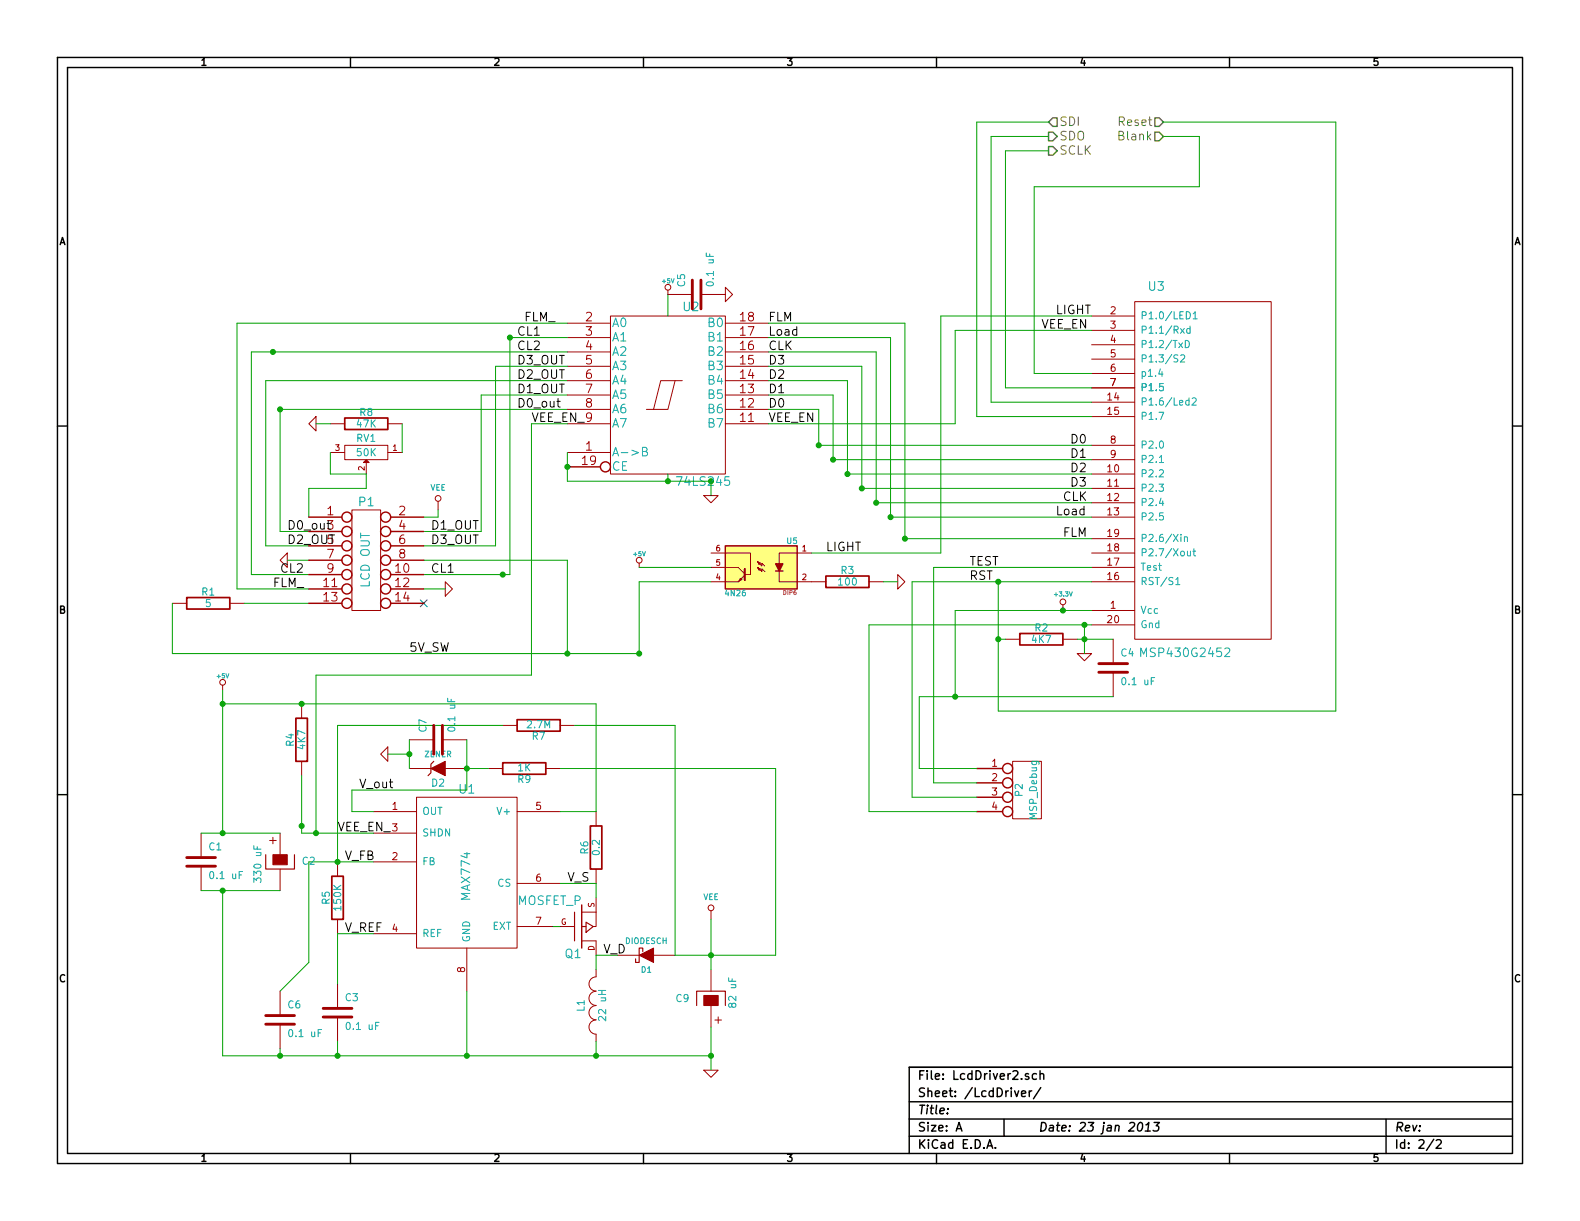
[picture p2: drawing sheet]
<svg xmlns="http://www.w3.org/2000/svg" width="279mm" height="216mm" viewBox="0 0 279 216" stroke-linecap="round" stroke-linejoin="round" font-family="sans-serif">
<g fill="none" stroke="#000" stroke-width=".25">
<path d="M10.2 10.2h259v195.5h-259zM11.9 11.9h255.6v192.1h-255.6zM62 10.2v1.7M113.8 10.2v1.7M165.6 10.2v1.7M217.4 10.2v1.7M10.2 75.3h1.7M267.5 75.3h1.7M10.2 140.5h1.7M267.5 140.5h1.7M160.8 194.8h106.7M160.8 197.9h106.7"/>
<path d="M167.6 196v.2M169.1 200l.5-1.5 .5 1.5M169.2 199.6h.8M177.5 197.9v3M179.4 192.9l.4 1 .3-1M180.6 193.4l.8-.1-.1-.3-.4-.1-.3 .2 .1 .7h.6M181.9 189.9l-.4-.1-.2 .3 .1 .2 .5 .1v.4h-.6M182 192.9v1M182.4 192.9l-.2 .1-.2 .2M183.3 189.9a.48 .48 0 0 0-.7 .1v.7l.3 .2 .4-.1M183.9 190l.1-.1a.36 .36 0 0 1 .6 .2v.8M183.9 189.3v1.6"/>
<path d="M184 192.3l-1.2 2M201.4 198.6l.4-.1a.88 .88 0 0 1-.4 1.5l-.2-.3a1.19 1.19 0 0 1 .2-1.1zM202.5 200h.9M202.6 198.9l.5-.4-.1 1.5M204.1 198.5h.9l-.6 .6h.4l.1 .3-.2 .5-.6 .1-.2-.1M245.1 197.9v6.1M267.5 188.7h-106.7v15.3M62 204v1.7M113.8 204v1.7M160.8 200.9h106.7M165.6 204v1.7M174.5 203l.5-1.5 .5 1.5"/>
<path d="M174.7 202.6h.7M176 202.9v.1M217.4 204v1.7M253.5 201.4l-1.3 2M254 201.7l.2-.2h.4l.2 .2 .1 .3-.1 .2-.9 .8h1"/>
</g>
<g fill="none" stroke="#a00000" stroke-width=".18">
<path d="M100.3 57.2h7.6M100.3 59.7h7.6M107.9 55.9h20.4v27.9h-20.4zM118.1 51.3v.8h4.3M124 52.1h4.3M128.3 50.8l1.2 1.3-1.2 1.2zM128.3 57.2h7.6M128.3 59.7h7.6M193 55.9h7.7M193 58.4h7.7M200.7 53.3h24.1v59.7h-24.1zM54.6 74.9l1.3-1.2v2.5z"/>
<path d="M58.4 74.9h2.6M61 78.7h7.6v2.6h-7.6zM68.6 74.9h2.5M100.3 62.2h7.6M100.3 64.8h7.6M100.3 67.3h7.6M100.3 69.9h7.6M100.3 72.4h7.6M100.3 74.9h7.6M119.4 67.3l-1.3 5.1h-2.5M120.6 67.3h-3.8l-1.2 5.1h-1.3M128.3 62.2h7.6"/>
<path d="M128.3 64.8h7.6M128.3 67.3h7.6M128.3 69.9h7.6M128.3 72.4h7.6M128.3 74.9h7.6M193 61h7.7M193 63.5h7.7M193 66h7.7M193 68.6h7.7M193 78.7h7.7M193 71.1h7.7M193 73.7h7.7"/>
<path d="M49.5 99.1l1.3-1.3v2.5zM58.4 80h2.6M62.2 90.2h5.1v17.8h-5.1zM64.8 81.8v2M68.6 80h2.5M77.5 88.6v1.6M100.3 80h7.6M113 99.6v.7M124.5 87.6h2.5l-1.3 1.3zM125.7 97.8h7v3.8h-1M134 99.3l.7 .8v-.5l.6 .5M134 99.3l.5 .3-.3 .2z"/>
<path d="M143.5 97.8h-5.7v1.9M193 81.3h7.7M193 83.8h7.7M193 86.4h7.7M193 88.9h7.7M193 91.4h7.7M193 97.8h7.7M193 95.3h7.7M30.5 106.7h2.5M40.6 106.7h2.6M78.7 102.9l1.3 1.2-1.3 1.3zM125.7 100.3h2.6"/>
<path d="M128.4 100.3h2.2l1.1 1.2M130.9 102.2l.3 .3-.5 .2zM131.7 101.7l-1.1 1.2h-4.9M134 100.3l.2 .5 .3-.2-.5-.3 .7 .8v-.5l.6 .5M137.8 101v1.9h8.2M153.7 102.9h2.5M158.7 101.6l1.3 1.3-1.3 1.2zM177.8 113h2.5M188 106.9v1.1M188 113h2.5M190.5 115.6h2.5l-1.2 1.2zM193 108h7.7"/>
<path d="M193 110.5h7.7M193 102.9h7.7M193 100.3h7.7M196.8 113v4.3M196.8 118.9v4.3M39.4 121.2v.7M53.3 124.5v2.5M53.3 134.6v2.6M68.6 132.1v2.5l-1.3-1.2zM72.4 135.9h3.8M72.4 130.8h4.3M78.2 130.8h4.3"/>
<path d="M78.7 135.9h3.8M86.4 135.9h2.5M88.9 128.3h2.5M96.5 135.9h2.6M99.1 128.3h2.5M179.1 134.6h5v10.2h-5zM35.6 147.3v4.3M35.6 153.2v4.3M49.5 147.3v3.8M49.5 153.7v3.8M59.7 152.4v2.5M66 143.5h7.7"/>
<path d="M66 152.4h7.7M66 147.3h7.7M73.7 141h17.7v26.6h-17.7zM91.4 143.5h7.7M91.4 156.2h7.7M105.4 143.5v2.6M105.4 153.7v2.5M105.4 158.8v2.5M49.5 175.3v4.3M59.7 162.6v2.5M59.7 174v4.3M59.7 179.8v4.4"/>
<path d="M66 165.1h7.7M82.5 167.6v7.7M91.4 163.8h10.2M102.9 166.4h2.5v2.5M102.9 161.3h2.5M105.4 161.3v2.5h-.5M105.4 177.8a1.27 1.27 0 0 0-1.3 1.3 1.27 1.27 0 0 0 1.3 1.2 1.26 1.26 0 0 0-1.3 1.3 1.26 1.26 0 0 0 1.3 1.3M105.4 171.5v1.2a1.27 1.27 0 0 0-1.3 1.3 1.27 1.27 0 0 0 1.3 1.3 1.26 1.26 0 0 0-1.3 1.2 1.26 1.26 0 0 0 1.3 1.3M109.2 168.9h3.8M115.6 168.9h3.8M125.7 161v1.6M125.7 171.5v3.8"/>
<path d="M125.7 177.8v3.8M49.5 181.1v4.3M105.4 182.9v1.3M124.5 189.2h2.5l-1.3 1.3z"/>
<circle cx="118.1" cy="50.8" r=".51"/>
<circle cx="77.5" cy="88.1" r=".51"/>
<circle cx="113" cy="99.1" r=".51"/>
<circle cx="188" cy="106.4" r=".51"/>
<circle cx="39.4" cy="120.7" r=".51"/>
<circle cx="125.7" cy="160.5" r=".51"/>
</g>
<g fill="none" stroke="#00a0a0" stroke-width=".18">
<path d="M210.4 58.1h-.3l-.2 .2 .1 .6h.4M210.4 57.7v1.2M211 55.5l.4-.4v1.3M211 56.4h.7M113.6 79.8h.5l.3-.1v-.3l-.1-.2-.7-.1v1.5h.6l.3-.3a.41 .41 0 0 0-.4-.5M208.8 62.9l.5-.2 .2 .4-.8 .9h.8M209.6 60.2a.64 .64 0 0 1 .7 .6 .64 .64 0 0 1-.7 .7zM210.8 70.5l.5-.1 .2 .3-.8 .9h.8M205 81.8h.7M208.8 94.5v.1M209.4 95l.2-.1 .3 .1 .1 .8M209.4 94.9v.9"/>
<path d="M210 97.5v.7l.3 .1 .2-.1M210.5 97.5v.8M210.9 97.5h.5M211.1 97v1.1l.3 .2M207.9 102.5l.4-.4v1.3M207.9 103.4h.7M216.6 114.7l.2-.1h.4l.2 .1 .1 .3-.1 .2-.9 .9h1"/>
</g>
<g fill="none" stroke="#00a000" stroke-width=".18">
<path d="M185.4 21.6h-12.7v52.1h20.3M185.4 24.1h-10.1v47h17.7M185.4 26.7h-7.6v41.9h15.2M205.7 21.6h30.5v104.1h-59.7v-22.8M205.7 24.1h6.4v8.9h-29.2v33h10.1M100.3 57.2h-58.4v46.9h12.7M100.3 59.7h-10.1v41.9h-15.3M118.1 52.1v3.8M135.9 57.2h24.1v38.1h33M135.9 59.7h21.6v31.7h35.5M193 55.9h-26.6v41.9h-22.9M193 58.4h-24.1v16.5h-33"/>
<path d="M55.9 74.9h2.5M71.1 74.9v5.1M100.3 67.3h-53.3v29.2h7.6M100.3 64.8h-12.7v31.7h-12.7M100.3 72.4h-50.8v21.6h5.1M100.3 69.9h-15.2v24.1h-10.2M100.3 62.2h-55.9v39.4h10.2M100.3 74.9h-6.3v44.5h-38.1v27.9M135.9 67.3h14v16.5h43.1M135.9 69.9h11.4v11.4h45.7M135.9 72.4h8.9v6.3h48.2M135.9 64.8h16.5v21.6h40.6"/>
<path d="M135.9 62.2h19v26.7h38.1M50.8 99.1h3.8M58.4 80v3.8h6.4v2.6h-10.2v5M74.9 99.1h25.4v16.5M77.5 90.2v1.2h-2.6M100.3 80v5.1h25.4v2.5M118.1 83.8v1.3M43.2 106.7h11.4M74.9 104.1h3.8M113 100.3h12.7M125.7 102.9h-12.7v12.7h-82.5v-8.9M156.2 102.9h2.5"/>
<path d="M176.5 113h1.3M190.5 113h6.3M191.8 110.5v5.1M193 102.9h-31.7v38.1h11.4M193 108h-24.1v15.2M193 110.5h-39.3v33h19M193 100.3h-27.9v38.1h7.6M39.4 124.5h66v19h-6.3M39.4 121.9v25.4M53.3 137.2v10.1h12.7M68.6 133.4h3.8M72.4 130.8v5.1"/>
<path d="M82.5 130.8v8.9h-20.3v3.8h3.8M82.5 135.9h3.9M88.9 128.3h-29.2v24.1M101.6 128.3h17.8v40.6h17.8v-33h-38.1M196.8 123.2h-34.2v12.7h10.1M35.6 147.3h13.9M35.6 157.5h13.9M39.4 157.5v29.2h86.3M66 152.4h-11.4v17.8l-5.1 5.1M99.1 156.2h6.3v2.6M66 165.1h-6.3v8.9M82.5 175.3v11.4"/>
<path d="M97.8 163.8h1.3M109.2 168.9h-3.8v2.6M125.7 162.6v8.9M49.5 185.4v1.3M59.7 184.2v2.5M105.4 184.2v2.5M125.7 181.6v7.6"/>
</g>
<path d="M74.3 106.1l1.2 1.2M75.5 106.1l-1.2 1.2" fill="none" stroke="#0000c0" stroke-width=".18"/>
<path d="M61 73.9h7.6v2h-7.6zM33 105.7h7.6v2h-7.6zM146 101.9h7.7v2h-7.7zM180.3 112h7.7v2h-7.7zM52.3 127h2.1v7.6h-2.1zM88.9 134.9h7.6v2h-7.6zM91.4 127.3h7.7v2h-7.7zM58.7 154.9h2v7.7h-2zM104.4 146.1h2v7.6h-2z" fill="none" stroke="#a00000" stroke-width=".3"/>
<g fill="#a00000" stroke="#a00000" stroke-width=".18">
<path d="M64.8 81.3l.5 .5h-1z"/>
<path d="M124.5 176h2.5v1.8h-2.5z"/>
<path d="M113 168.9l2.6-1.3v2.6z"/>
<path d="M48.3 151.1h2.5v1.8h-2.5z"/>
<path d="M76.2 135.9l2.5-1.3v2.6z"/>
</g>
<g fill="none" stroke="#a00000" stroke-width=".25">
<path d="M54.6 91.4h5.9M54.6 94h5.9M54.6 96.5h5.9M54.6 99.1h5.9M69.1 91.4h5.8M69.1 94h5.8M69.1 96.5h5.8M69.1 99.1h5.8M100.3 82.6h5.9M128.3 96.5h12.7v7.6h-12.7zM54.6 101.6h5.9M54.6 104.1h5.9"/>
<path d="M54.6 106.7h5.9M69.1 101.6h5.8M69.1 104.1h5.8M69.1 106.7h5.8M137.2 101h1.2M172.7 135.9h4.6M172.7 138.4h4.6M172.7 141h4.6M172.7 143.5h4.6M102.9 160v7.6"/>
<circle cx="61.3" cy="94" r=".89"/>
<circle cx="61.3" cy="99.1" r=".89"/>
<circle cx="61.3" cy="91.4" r=".89"/>
<circle cx="61.3" cy="96.5" r=".89"/>
<circle cx="68.2" cy="99.1" r=".89"/>
<circle cx="68.2" cy="96.5" r=".89"/>
<circle cx="68.2" cy="94" r=".89"/>
<circle cx="68.2" cy="91.4" r=".89"/>
<circle cx="107.1" cy="82.5" r=".89"/>
<circle cx="61.3" cy="106.7" r=".89"/>
<circle cx="61.3" cy="101.6" r=".89"/>
<circle cx="61.3" cy="104.1" r=".89"/>
<circle cx="68.2" cy="106.7" r=".89"/>
<circle cx="68.2" cy="101.6" r=".89"/>
<circle cx="68.2" cy="104.1" r=".89"/>
<circle cx="178.2" cy="135.9" r=".89"/>
<circle cx="178.2" cy="138.4" r=".89"/>
<circle cx="178.2" cy="141" r=".89"/>
<circle cx="178.2" cy="143.5" r=".89"/>
</g>
<g fill="#00a000" stroke="#00a000" stroke-width=".25">
<circle cx="191.8" cy="113" r=".41"/>
<circle cx="176.5" cy="113" r=".41"/>
<circle cx="88.9" cy="101.6" r=".41"/>
<circle cx="100.3" cy="115.6" r=".41"/>
<circle cx="113" cy="115.6" r=".41"/>
<circle cx="125.7" cy="168.9" r=".41"/>
<circle cx="125.7" cy="186.7" r=".41"/>
<circle cx="105.4" cy="186.7" r=".41"/>
<circle cx="39.4" cy="147.3" r=".41"/>
<circle cx="39.4" cy="157.5" r=".41"/>
<circle cx="82.5" cy="186.7" r=".41"/>
<circle cx="59.7" cy="186.7" r=".41"/>
<circle cx="39.4" cy="124.5" r=".41"/>
<circle cx="55.9" cy="147.3" r=".41"/>
<circle cx="48.3" cy="62.2" r=".41"/>
<circle cx="53.3" cy="124.5" r=".41"/>
<circle cx="53.3" cy="146.1" r=".41"/>
<circle cx="188" cy="108" r=".41"/>
<circle cx="168.9" cy="123.2" r=".41"/>
<circle cx="191.8" cy="110.5" r=".41"/>
<circle cx="176.5" cy="102.9" r=".41"/>
<circle cx="49.5" cy="72.4" r=".41"/>
<circle cx="90.2" cy="59.7" r=".41"/>
<circle cx="160" cy="95.3" r=".41"/>
<circle cx="157.5" cy="91.4" r=".41"/>
<circle cx="154.9" cy="88.9" r=".41"/>
<circle cx="152.4" cy="86.4" r=".41"/>
<circle cx="149.9" cy="83.8" r=".41"/>
<circle cx="147.3" cy="81.3" r=".41"/>
<circle cx="144.8" cy="78.7" r=".41"/>
<circle cx="59.7" cy="152.4" r=".41"/>
<circle cx="49.5" cy="186.7" r=".41"/>
<circle cx="72.4" cy="133.4" r=".41"/>
<circle cx="82.5" cy="135.9" r=".41"/>
<circle cx="100.3" cy="82.6" r=".41"/>
<circle cx="118.1" cy="85.1" r=".41"/>
</g>
<path d="M128.3 96.5h12.7v7.6h-12.7z" fill="#ffff80" stroke="#ffff80" stroke-width=".25"/>
<path d="M131.7 100.6v2" fill="none" stroke="#a00000" stroke-width=".36"/>
<path d="M137.2 99.7h1.2l-.6 1.3z" fill="#a00000" stroke="#a00000" stroke-width=".25"/>
<path d="M185.4 23.4h.8l.7 .7-.7 .8h-.8zM185.4 25.9h.8l.7 .8-.7 .7h-.8zM186.2 20.8h.7v1.6h-.7l-.8-.8zM204.2 20.8h.8l.7 .8-.7 .8h-.8zM204.2 23.4h.8l.7 .7-.7 .8h-.8z" fill="none" stroke="#808000" stroke-width=".25"/>
<path d="M76.7 134.6l-.5 .5v1.6l-.5 .5M47 151.1v2.6h5.1v-2.6M101.6 161.3v5.1M102.9 163.8h.7M103.6 163.1l1.3 .7-1.3 1zM113.7 168.3v-.7h-.7v2.6h-.6v-.7M123.2 177.8v-2.5h5.1v2.5" fill="none" stroke="#a00000" stroke-width=".2"/>
<path d="M98.5 71h.6M98.7 70.5v1.3l.4 .2" fill="none" stroke="#000" stroke-width=".18"/>
<path d="M122.4 49.5v5.1M124 49.5v5.1M194.3 118.9h5.1M194.3 117.3h5.1M76.7 128.3v5.1M78.2 128.3v5.1M33 153.2h5.1M33 151.6h5.1M47 179.6h5.1M57.1 179.8h5.1M57.1 178.3h5.1M47 181.1h5.1" fill="none" stroke="#a00000" stroke-width=".51"/>
<g font-size="2.1" fill="#808000">
<text x="187.4" y="22.4">SDI</text>
<text x="198" y="22.4">Reset</text>
<text x="187.4" y="24.9">SDO</text>
<text x="187.4" y="27.4">SCLK</text>
<text x="198" y="24.9">Blank</text>
</g>
<g font-size="2.1" fill="#00a0a0">
<text x="203.1" y="51.5">U3</text>
<text x="108.2" y="57.9">A0</text>
<text x="120.8" y="55.1">U2</text>
<text x="125.3" y="57.9">B0</text>
<text x="108.2" y="60.5">A1</text>
<text x="108.2" y="63">A2</text>
<text x="108.2" y="65.5">A3</text>
<text x="125.3" y="65.5">B3</text>
<text x="125.3" y="63">B2</text>
<text x="125.3" y="60.5">B1</text>
<text x="108.2" y="68.1">A4</text>
<text x="108.2" y="70.6">A5</text>
<text x="125.3" y="70.6">B5</text>
<text x="125.3" y="68.1">B4</text>
<text x="108.2" y="73.2">A6</text>
<text x="108.2" y="75.7">A7</text>
<text x="125.3" y="75.7">B7</text>
<text x="125.3" y="73.2">B6</text>
<text x="108.2" y="80.8">A-&gt;B</text>
<text x="108.2" y="83.3">CE</text>
<text x="63.5" y="89.6">P1</text>
<text x="120" y="86">74LS245</text>
<text x="65.5" y="103.7" transform="rotate(-90 65.5 103.7)">LCD OUT</text>
<text x="202.3" y="116.3">MSP430G2452</text>
<text x="81.2" y="140.4">U1</text>
<text x="83.2" y="159.1" transform="rotate(-90 83.2 159.1)">MAX774</text>
<text x="91.5" y="160.1">MOSFET_P</text>
<text x="99.9" y="169.5">Q1</text>
</g>
<g font-size="2.1">
<text x="91.4" y="59.4">CL1</text>
<text x="92.7" y="56.9">FLM_</text>
<text x="135.9" y="59.4">Load</text>
<text x="135.9" y="56.9">FLM</text>
<text x="184.1" y="58.2">VEE_EN</text>
<text x="186.7" y="55.6">LIGHT</text>
<text x="91.4" y="62">CL2</text>
<text x="91.4" y="64.5">D3_OUT</text>
<text x="135.9" y="64.5">D3</text>
<text x="135.9" y="62">CLK</text>
<text x="91.4" y="69.6">D1_OUT</text>
<text x="91.4" y="67.1">D2_OUT</text>
<text x="135.9" y="69.6">D1</text>
<text x="135.9" y="67.1">D2</text>
<text x="91.4" y="72.1">D0_out</text>
<text x="94" y="74.7">VEE_EN_9</text>
<text x="135.9" y="72.1">D0</text>
<text x="135.9" y="74.7">VEE_EN</text>
<text x="189.2" y="78.5">D0</text>
<text x="189.2" y="81">D1</text>
<text x="189.2" y="83.6">D2</text>
<text x="188" y="88.6">CLK</text>
<text x="189.2" y="86.1">D3</text>
<text x="50.8" y="93.7">D0_out3</text>
<text x="76.2" y="93.7">D1_OUT</text>
<text x="186.7" y="91.2">Load</text>
<text x="188" y="95">FLM</text>
<text x="49.5" y="101.3">CL2</text>
<text x="50.8" y="96.3">D2_OUT</text>
<text x="57.8" y="96.3">5</text>
<text x="76.2" y="96.3">D3_OUT</text>
<text x="76.2" y="101.3">CL1</text>
<text x="146" y="97.5">LIGHT</text>
<text x="171.4" y="100.1">TEST</text>
<text x="48.3" y="103.9">FLM_</text>
<text x="171.4" y="102.6">RST</text>
<text x="72.4" y="115.3">5V_SW</text>
<text x="63.5" y="139.4">V_out</text>
<text x="59.7" y="147.1">VEE_EN_</text>
<text x="61" y="152.1">V_FB</text>
<text x="100.3" y="156">V_S</text>
<text x="61" y="164.8">V_REF</text>
<text x="106.7" y="168.7">V_D</text>
<text x="162.3" y="191">File: LcdDriver2.sch</text>
<text x="162.3" y="197.1">Title:</text>
<text x="162.3" y="194.1">Sheet: /LcdDriver/</text>
<text x="162.3" y="203.2">KiCad E.D.A.</text>
<text x="162.3" y="200.2">Size: A</text>
<text x="183.6" y="200.2">Date: 23 jan 2013</text>
<text x="246.6" y="200.2">Rev:</text>
<text x="246.6" y="203.2">Id: 2/2</text>
</g>
<g font-size="2.1" fill="#a00000">
<text x="103.6" y="56.9">2</text>
<text x="103.6" y="59.4">3</text>
<text x="130.9" y="59.4">17</text>
<text x="130.9" y="56.9">18</text>
<text x="103.6" y="62">4</text>
<text x="103.6" y="64.5">5</text>
<text x="130.9" y="64.5">15</text>
<text x="130.9" y="62">16</text>
<text x="103.6" y="67.1">6</text>
<text x="103.6" y="69.6">7</text>
<text x="130.9" y="69.6">13</text>
<text x="130.9" y="67.1">14</text>
<text x="103.6" y="72.1">8</text>
<text x="130.9" y="74.7">11</text>
<text x="130.9" y="72.1">12</text>
<text x="103" y="82.3">19</text>
<text x="103.6" y="79.8">1</text>
<text x="57.8" y="91.2">1</text>
<text x="70.5" y="91.2">2</text>
<text x="70.5" y="93.7">4</text>
<text x="57.8" y="98.8">7</text>
<text x="57.8" y="101.3">9</text>
<text x="70" y="101.3">10</text>
<text x="70.5" y="96.3">6</text>
<text x="70.5" y="98.8">8</text>
<text x="57.3" y="103.9">11</text>
<text x="57.3" y="106.4">13</text>
<text x="70" y="103.9">12</text>
<text x="70" y="106.4">14</text>
<text x="47.7" y="149.4">+</text>
<text x="126.4" y="181.1">+</text>
</g>
<g font-size="1.8">
<text x="35.6" y="11.7">1</text>
<text x="87.4" y="11.7">2</text>
<text x="139.2" y="11.7">3</text>
<text x="191" y="11.7">4</text>
<text x="242.8" y="11.7">5</text>
<text x="10.4" y="43.4">A</text>
<text x="267.7" y="43.4">A</text>
<text x="10.4" y="108.6">B</text>
<text x="267.7" y="108.6">B</text>
<text x="10.4" y="173.7">C</text>
<text x="267.7" y="173.7">C</text>
<text x="35.6" y="205.5">1</text>
<text x="87.4" y="205.5">2</text>
<text x="139.2" y="205.5">3</text>
<text x="191" y="205.5">4</text>
<text x="242.8" y="205.5">5</text>
</g>
<g font-size="1.8" fill="#00a0a0">
<text x="121.2" y="50.7" transform="rotate(-90 121.2 50.7)">C5</text>
<text x="126.3" y="50.2" transform="rotate(-90 126.3 50.2)">0.1 uF</text>
<text x="201.7" y="56.5">P1.0/LED1</text>
<text x="201.7" y="59.1">P1.1/Rxd</text>
<text x="201.7" y="61.6">P1.2/TxD</text>
<text x="201.7" y="64.1">P1.3/S2</text>
<text x="201.7" y="66.7">p1.4</text>
<text x="201.7" y="69.2">P1.5</text>
<text x="201.7" y="71.8">P1.6/Led2</text>
<text x="63.1" y="75.6">47K</text>
<text x="63.7" y="73.6">R8</text>
<text x="201.7" y="74.3">P1.7</text>
<text x="63" y="78.2">RV1</text>
<text x="63.1" y="80.7">50K</text>
<text x="201.7" y="79.4">P2.0</text>
<text x="201.7" y="81.9">P2.1</text>
<text x="201.7" y="84.5">P2.2</text>
<text x="201.7" y="87">P2.3</text>
<text x="201.7" y="89.5">P2.4</text>
<text x="201.7" y="92.1">P2.5</text>
<text x="201.7" y="95.9">P2.6/Xin</text>
<text x="148.7" y="101.5">R3</text>
<text x="201.7" y="101">Test</text>
<text x="201.7" y="98.4">P2.7/Xout</text>
<text x="35.7" y="105.4">R1</text>
<text x="36.3" y="107.4">5</text>
<text x="148.4" y="103.6">100</text>
<text x="201.7" y="103.5">RST/S1</text>
<text x="182.5" y="113.7">4K7</text>
<text x="183" y="111.7">R2</text>
<text x="201.7" y="108.6">Vcc</text>
<text x="201.7" y="111.1">Gnd</text>
<text x="198.2" y="116.1">C4</text>
<text x="198.7" y="121.2">0.1 uF</text>
<text x="52" y="131.9" transform="rotate(-90 52 131.9)">R4</text>
<text x="75.5" y="129.4" transform="rotate(-90 75.5 129.4)">C7</text>
<text x="80.6" y="129" transform="rotate(-90 80.6 129)">0.1 uF</text>
<text x="93.3" y="128.8">2.7M</text>
<text x="94.1" y="130.9">R7</text>
<text x="54.1" y="132.4" transform="rotate(-90 54.1 132.4)">4K7</text>
<text x="91.6" y="136.4">1K</text>
<text x="76.4" y="139.1">D2</text>
<text x="91.6" y="138.5">R9</text>
<text x="180.9" y="140.8" transform="rotate(-90 180.9 140.8)">P2</text>
<text x="74.7" y="144.1">OUT</text>
<text x="74.7" y="148">SHDN</text>
<text x="88.2" y="144.1">V+</text>
<text x="183.4" y="144.8" transform="rotate(-90 183.4 144.8)">MSP_Debug</text>
<text x="37" y="150.4">C1</text>
<text x="37.4" y="155.5">0.1 uF</text>
<text x="46.3" y="155.6" transform="rotate(-90 46.3 155.6)">330 uF</text>
<text x="53.5" y="153">C2</text>
<text x="74.7" y="153">FB</text>
<text x="104.1" y="151" transform="rotate(-90 104.1 151)">R6</text>
<text x="106.1" y="151.1" transform="rotate(-90 106.1 151.1)">0.2</text>
<text x="58.4" y="159.9" transform="rotate(-90 58.4 159.9)">R5</text>
<text x="60.4" y="160.9" transform="rotate(-90 60.4 160.9)">150K</text>
<text x="88" y="156.8">CS</text>
<text x="74.7" y="165.7">REF</text>
<text x="83.2" y="166.6" transform="rotate(-90 83.2 166.6)">GND</text>
<text x="87" y="164.5">EXT</text>
<text x="50.9" y="178.4">C6</text>
<text x="61.1" y="177.1">C3</text>
<text x="103.4" y="178.8" transform="rotate(-90 103.4 178.8)">L1</text>
<text x="119.6" y="177.2">C9</text>
<text x="130.3" y="177.9" transform="rotate(-90 130.3 177.9)">82 uF</text>
<text x="51.4" y="183.4">0.1 uF</text>
<text x="61.5" y="182.2">0.1 uF</text>
<text x="107.2" y="180.2" transform="rotate(-90 107.2 180.2)">22 uH</text>
</g>
<g font-size="1.8" fill="#a00000">
<text x="196.4" y="55.6">2</text>
<text x="196.4" y="58.2">3</text>
<text x="196.4" y="60.7">4</text>
<text x="196.4" y="63.2">5</text>
<text x="196.4" y="65.8">6</text>
<text x="195.9" y="70.9">14</text>
<text x="196.4" y="68.3">7</text>
<text x="195.9" y="73.4">15</text>
<text x="195.9" y="83.6">10</text>
<text x="196.4" y="78.5">8</text>
<text x="196.4" y="81">9</text>
<text x="195.9" y="86.1">11</text>
<text x="195.9" y="88.6">12</text>
<text x="195.9" y="91.2">13</text>
<text x="195.9" y="95">19</text>
<text x="195.9" y="100.1">17</text>
<text x="195.9" y="97.5">18</text>
<text x="195.9" y="102.6">16</text>
<text x="196.4" y="107.7">1</text>
<text x="195.9" y="110.2">20</text>
<text x="175.4" y="135.6">1</text>
<text x="69.4" y="143.3">1</text>
<text x="94.8" y="143.3">5</text>
<text x="175.4" y="138.2">2</text>
<text x="175.4" y="140.7">3</text>
<text x="175.4" y="143.3">4</text>
<text x="69.4" y="147.1">3</text>
<text x="69.4" y="152.1">2</text>
<text x="94.8" y="156">6</text>
<text x="69.4" y="164.8">4</text>
<text x="94.8" y="163.6">7</text>
<text x="82.3" y="171.9" transform="rotate(-90 82.3 171.9)">8</text>
</g>
<g font-size="1.4" fill="#a00000">
<text x="59.3" y="79.8">3</text>
<text x="64.5" y="83.2" transform="rotate(-90 64.5 83.2)">2</text>
<text x="69.5" y="79.8">1</text>
<text x="126.6" y="100.1">5</text>
<text x="126.6" y="97.5">6</text>
<text x="141.9" y="97.5">1</text>
<text x="126.6" y="102.6">4</text>
<text x="141.9" y="102.6">2</text>
<text x="105.2" y="160.5" transform="rotate(-90 105.2 160.5)">S</text>
<text x="99.2" y="163.6">G</text>
<text x="105.2" y="168.1" transform="rotate(-90 105.2 168.1)">D</text>
</g>
<g font-size="1.4" fill="#00a0a0">
<text x="76.1" y="86.8">VEE</text>
<text x="139.2" y="96.2">U5</text>
<text x="128.4" y="105.5">4N26</text>
<text x="75.1" y="133.9">ZENER</text>
<text x="124.3" y="159.2">VEE</text>
<text x="110.5" y="167">DIODESCH</text>
<text x="113.4" y="172">D1</text>
</g>
<g font-size="1.1" fill="#00a0a0">
<text x="117.1" y="50.1">+5V</text>
<text x="112.1" y="98.4">+5V</text>
<text x="186.6" y="105.5">+3.3V</text>
<text x="38.4" y="120">+5V</text>
</g>
<text font-size="1" fill="#a000a0" x="138.5" y="105.2">DIP6</text>
</svg>
